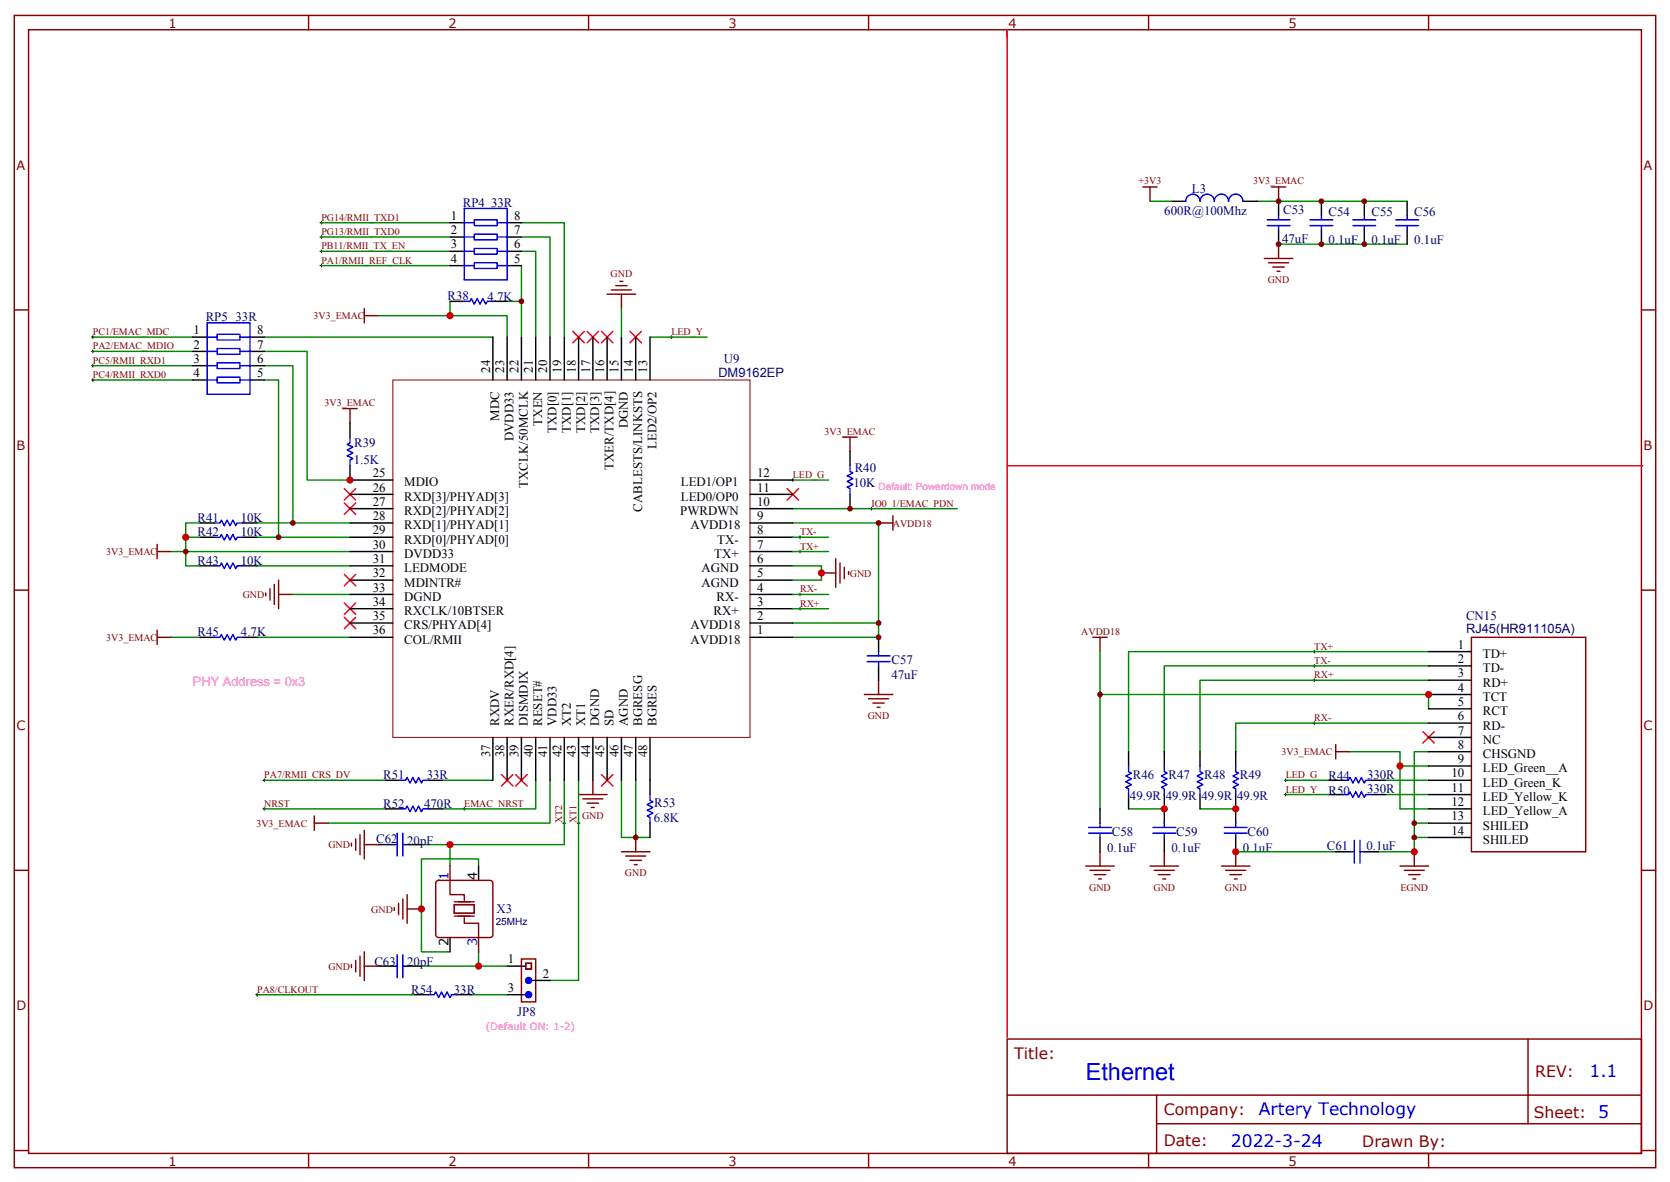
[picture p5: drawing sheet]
<svg xmlns="http://www.w3.org/2000/svg" width="412mm" height="292mm" viewBox="0 0 412 292" stroke-linecap="round" stroke-linejoin="round" font-family="sans-serif">
<g fill="none" stroke="#800000" stroke-width=".35">
<path d="M282.2 46.1h3.5M284 46.1v3.6M314 46.1h3.5M315.7 46.1v3.6M90 76.1v3.6M90 77.9h3.5M149.9 72.6h7.1M151 71.5h4.9M152 70.5h2.9M153.1 69.4h.7M153.5 72.6v3.5M312.2 63.8h7.1"/>
<path d="M313.3 64.8h4.9M314.3 65.9h2.8M315.4 67h.7M315.7 60.3v3.5M84.7 100.8h3.5M86.4 100.8v3.6M208.1 107.9h3.6M209.9 107.9v3.5M38.8 136.1h3.5M38.8 134.3v3.6M206.4 137.9v7M207.4 138.9v5"/>
<path d="M208.5 140v2.8M217 129h3.5M220.5 127.3v3.5M38.8 157.3h3.5M38.8 155.5v3.5M65.6 146.3v.7M66.7 145.3v2.8M67.7 144.2v5M68.8 143.2v7M68.8 146.7h3.5M202.8 141.4h3.6M209.5 141v.7"/>
<path d="M269.9 157.3h3.5M271.6 157.3v3.5M363.4 157.3h28.2v52.9h-28.2zM213.4 171.4h7.1M214.5 172.4h4.9M215.5 173.5h2.9M216.6 174.6h.7M217 167.9v3.5M142.9 196.1h7M143.9 197.1h5M145 198.2h2.8M146 199.2h.8"/>
<path d="M146.4 192.5v3.6M329.8 185.5h3.6M329.8 183.7v3.6M77.6 201.4v3.5M77.6 203.1h3.5M86.8 208.1v.7M87.8 207v2.8M88.9 206v4.9M90 208.4h3.5M90 204.9v7M153.5 210.2h7M154.5 211.2h5"/>
<path d="M155.6 212.3h2.8M156.6 213.4h.7M157 206.7v3.5M268.1 213.7h7.1M269.2 214.8h4.9M270.2 215.8h2.8M271.3 216.9h.7M271.6 210.2v3.5M284 213.7h7M285 214.8h5M286.1 215.8h2.8M287.2 216.9h.7"/>
<path d="M287.5 210.2v3.5M301.6 213.7h7.1M302.7 214.8h4.9M303.7 215.8h2.9M304.8 216.9h.7M305.2 210.2v3.5M345.7 213.7h7.1M346.8 214.8h4.9M347.8 215.8h2.9M348.9 216.9h.7M349.2 210.2v3.5M86.8 238.1v.7"/>
<path d="M87.8 237v2.8M88.9 235.9v5M90 234.9v7M90 238.4h3.5M97.4 223.9v.7M98.4 222.9v2.8M99.5 221.8v5M100.5 224.3h3.6M100.5 220.8v7M128.8 236.6h3.5v10.6h-3.5zM129.8 237.7h1.4v1.4h-1.4z"/>
</g>
<g fill="none" stroke="#000" stroke-width=".25">
<path d="M79 58.5h.7M79 55h.7M79.4 54.6v.7M79.4 58.1v.7M79 62h.7M79 65.5h.7M79.4 61.7v.7M79.4 65.2v.7M22.6 83.2h.7M22.6 86.7h.7M22.6 93.8h.7M22.6 90.2h.7"/>
<path d="M22.9 82.8v.7M22.9 86.4v.7M22.9 89.9v.7M22.9 93.4v.7M165.5 83.2h.7M165.8 82.8v.7M195.4 118.5h.7M195.8 118.1v.7M197.2 136.1h.7M197.2 132.6h.7M197.6 132.2v.7M197.6 135.7v.8"/>
<path d="M214.8 125.5h.7M215.2 125.2v.7M197.2 150.2h.7M197.2 146.7h.7M197.6 146.3v.7M197.6 149.9v.7M324.2 160.8h.7M324.2 164.3h.7M324.2 178.4h.7M324.2 167.9h.7M324.6 160.4v.7M324.6 164v.7"/>
<path d="M324.6 167.5v.7M324.6 178.1v.7M64.9 192.5h.7M64.9 199.6h.7M65.3 192.2v.7M65.3 199.2v.8M114.3 199.6h.7M114.7 199.2v.8M317.1 196.1h.8M317.1 192.5h.8M317.5 192.2v.7M317.5 195.7v.7"/>
<path d="M139 203.1h.7M139.3 202.8v.7M142.5 203.1h.7M142.9 202.8v.7M63.1 245.5h.8M63.5 245.1v.7"/>
</g>
<g fill="none" stroke="#f00" stroke-width=".35">
<path d="M248.7 9.1v-1.8v248.7M141.5 81.8l2.8 2.8M144.3 81.8l-2.8 2.8M145 81.8l2.8 2.8M147.8 81.8l-2.8 2.8M148.5 81.8l2.8 2.8M151.3 81.8l-2.8 2.8M155.6 81.8l2.8 2.8M158.4 81.8l-2.8 2.8M248.7 114.9h157M85 120.6l2.8 2.8M85 124.1l2.8 2.8"/>
<path d="M87.8 120.6l-2.8 2.8M87.8 124.1l-2.8 2.8M194.4 120.6l2.8 2.8M197.2 120.6l-2.8 2.8M85 141.7l2.8 2.9M85 148.8l2.8 2.8M85 152.3l2.8 2.9M87.8 152.3l-2.8 2.9M87.8 141.7l-2.8 2.9M87.8 148.8l-2.8 2.8M123.8 191.1l2.8 2.9M126.6 191.1l-2.8 2.9"/>
<path d="M127.4 191.1l2.8 2.9M130.2 191.1l-2.8 2.9M148.5 191.1l2.8 2.9M151.3 191.1l-2.8 2.9M351.4 180.6l2.8 2.8M354.2 180.6l-2.8 2.8"/>
</g>
<g fill="none" stroke="#008700" stroke-width=".35">
<path d="M79.4 58.5h31.7M79.4 55h31.7M128.8 55h10.5v28.2M128.8 58.5h7v24.7M284 49.7h5.3M310.4 49.7h37.1M79.4 65.5h31.7M79.4 62h31.7M93.5 77.9h31.7v5.3M111.1 74.4v3.5M128.8 62h3.5v21.2M128.8 65.5v8.9h-3.6"/>
<path d="M128.8 74.4v8.8M153.5 76.1v7.1M315.7 60.3h31.8M22.9 83.2h24.7M22.9 90.2h24.7M22.9 93.8h24.7M22.9 86.7h24.7M65.3 86.7h10.5v31.8h10.6M65.3 90.2h7v38.8M65.3 93.8h3.5v38.8M65.3 83.2h56.4M160.5 83.2h14.1"/>
<path d="M195.8 118.5h8.8M42.3 136.1h44.1M45.9 132.6h3.5M49.4 129h-3.5v10.6h3.5M63.5 132.6h22.9M63.5 129h22.9M63.5 139.6h22.9M195.8 125.5h40.6M195.8 139.6h7v3.6h-7M195.8 136.1h8.8M195.8 132.6h8.8M195.8 129h21.2v24.7"/>
<path d="M42.3 157.3h7.1M63.5 157.3h22.9M72.3 146.7h14.1M195.8 153.7h21.2v3.6h-21.2M195.8 146.7h8.8M195.8 150.2h8.8M271.6 171.4v28.2M271.6 160.8v10.6h81.2v3.5M352.8 164.3h-65.3v21.2M352.8 178.4h-47.6v7.1M352.8 167.9h-56.5v17.6M352.8 160.8h-74.1v24.7"/>
<path d="M65.3 192.5h29.9M65.3 199.6h29.9M109.4 192.5h12.3M132.3 192.5v7.1h-22.9M135.8 192.5v10.6h-54.7M139.3 192.5v15.9h-35.2M142.9 192.5v49.4h-7.1M153.5 192.5v14.2h3.5M157 192.5v14.2h3.5M278.7 199.6h8.8M296.3 199.6h8.9M317.5 192.5h10.6"/>
<path d="M317.5 196.1h10.6M333.4 185.5h12.3v3.5h7.1M342.2 192.5h10.6M342.2 196.1h10.6M345.7 189v10.6h7.1M352.8 185.5h-3.6v21.2h3.6M111.1 208.4v5.3M118.2 213.7v-1.8h-14.1v23h7M305.2 210.2h24.6M349.2 206.7v3.5h-8.8M349.2 203.1h3.6M104.1 238.4h21.1"/>
<path d="M118.2 234.9v3.5M63.5 245.5h38.8M116.4 245.5h8.8"/>
</g>
<g fill="none" stroke="#000" stroke-width=".35">
<path d="M111.1 55h3.6M111.1 58.5h3.6M125.2 55h3.6M125.2 58.5h3.6M289.3 49.7h3.5M306.9 49.7h3.5M315.7 49.7v3.5M315.7 56.7v3.6M326.3 49.7v3.5M326.3 56.7v3.6M336.9 49.7v3.5M336.9 56.7v3.6"/>
<path d="M347.5 49.7v3.5M347.5 56.7v3.6M111.1 62h3.6M111.1 65.5h3.6M111.1 74.4h3.6M121.7 74.4h3.5M125.2 62h3.6M125.2 65.5h3.6M47.6 83.2h3.6M47.6 86.7h3.6M47.6 90.2h3.6M47.6 93.8h3.6"/>
<path d="M61.7 83.2h3.6M61.7 86.7h3.6M61.7 90.2h3.6M61.7 93.8h3.6M121.7 83.2v10.6M125.2 83.2v10.6M128.8 83.2v10.6M132.3 83.2v10.6M135.8 83.2v10.6M139.3 83.2v10.6M142.9 83.2v10.6M146.4 83.2v10.6"/>
<path d="M149.9 83.2v10.6M153.5 83.2v10.6M157 83.2v10.6M160.5 83.2v10.6M86.4 104.4v3.5M86.4 114.9v3.6h10.6M185.2 118.5h10.6M209.9 111.4v3.5M49.4 132.6h3.5M49.4 139.6h3.5M49.4 129h3.5M60 132.6h3.5"/>
<path d="M60 139.6h3.5M60 129h3.5M86.4 132.6h10.6M86.4 139.6h10.6M86.4 129h10.6M86.4 136.1h10.6M86.4 125.5h10.6M86.4 122h10.6M185.2 132.6h10.6M185.2 139.6h10.6M185.2 129h10.6M185.2 136.1h10.6"/>
<path d="M185.2 125.5h10.6M185.2 122h10.6M209.9 122v3.5M49.4 157.3h3.5M60 157.3h3.5M86.4 157.3h10.6M86.4 153.7h10.6M86.4 150.2h10.6M86.4 146.7h10.6M86.4 143.2h10.6M185.2 157.3h10.6M185.2 153.7h10.6"/>
<path d="M185.2 150.2h10.6M185.2 146.7h10.6M185.2 143.2h10.6M217 157.3v3.5M217 164.3v3.6M352.8 160.8h10.6M352.8 164.3h10.6M352.8 167.9h10.6M352.8 171.4h10.6M352.8 174.9h10.6M352.8 178.4h10.6M95.2 192.5h3.6"/>
<path d="M95.2 199.6h3.6M105.8 192.5h3.6M105.8 199.6h3.6M121.7 182v10.5M125.2 182v10.5M128.8 182v10.5M132.3 182v10.5M135.8 182v10.5M139.3 182v10.5M142.9 182v10.5M146.4 182v10.5M149.9 182v10.5"/>
<path d="M153.5 182v10.5M157 182v10.5M160.5 182v14.1M271.6 199.6v3.5M278.7 185.5v3.5M278.7 196.1v3.5M287.5 185.5v3.5M287.5 196.1v7M296.3 185.5v3.5M296.3 196.1v3.5M305.2 185.5v3.5M305.2 196.1v7"/>
<path d="M328.1 196.1h3.5M328.1 192.5h3.5M338.7 196.1h3.5M338.7 192.5h3.5M352.8 196.1h10.6M352.8 192.5h10.6M352.8 199.6h10.6M352.8 182h10.6M352.8 185.5h10.6M352.8 189h10.6M93.5 208.4h3.5M100.5 208.4h3.6"/>
<path d="M118.2 213.7v3.5M160.5 203.1v3.6M271.6 206.7v3.5M287.5 206.7v3.5M305.2 206.7v3.5M329.8 210.2h3.6M336.9 210.2h3.5M352.8 203.1h10.6M352.8 206.7h10.6M93.5 238.4h3.5M100.5 238.4h3.6M111.1 231.4v3.5"/>
<path d="M125.2 238.4h3.6M102.3 245.5h3.5M112.9 245.5h3.5M125.2 245.5h3.6M132.3 241.9h3.5"/>
</g>
<g fill="none" stroke="#00f" stroke-width=".35">
<path d="M114.7 51.4h10.5v17.7h-10.5zM114.7 55h2.4M114.7 58.5h2.4M117.1 54.3h5.7v1.4h-5.7zM117.1 57.8h5.7v1.4h-5.7zM122.8 55h2.4M122.8 58.5h2.4M292.8 49.7a1.76 1.76 0 0 1 1.8-1.8 1.76 1.76 0 0 1 1.7 1.8 1.76 1.76 0 0 1 1.8-1.8 1.76 1.76 0 0 1 1.8 1.8 1.76 1.76 0 0 1 1.7-1.8 1.76 1.76 0 0 1 1.8 1.8 1.76 1.76 0 0 1 1.8-1.8 1.76 1.76 0 0 1 1.7 1.8M312.9 54.3h5.7M312.9 55.7h5.7M315.7 53.2v1.1M315.7 55.7v1"/>
<path d="M323.5 54.3h5.6M323.5 55.7h5.6M326.3 53.2v1.1M326.3 55.7v1M334.1 54.3h5.6M334.1 55.7h5.6M336.9 53.2v1.1M336.9 55.7v1M344.7 54.3h5.6M344.7 55.7h5.6M347.5 53.2v1.1M347.5 55.7v1"/>
<path d="M51.2 79.7h10.5v17.6h-10.5zM114.7 74.4h1.4l.3-.7 .7 1.4 .7-1.4 .7 1.4 .7-1.4 .7 1.4 .4-.7h1.4M114.7 62h2.4M114.7 65.5h2.4M117.1 61.3h5.7v1.4h-5.7zM117.1 64.8h5.7v1.5h-5.7zM122.8 62h2.4M122.8 65.5h2.4M51.2 83.2h2.4M51.2 86.7h2.4M51.2 90.2h2.4M51.2 93.8h2.4"/>
<path d="M53.6 82.5h5.7v1.4h-5.7zM53.6 86h5.7v1.4h-5.7zM53.6 89.5h5.7v1.4h-5.7zM53.6 93.1h5.7v1.4h-5.7zM59.3 83.2h2.4M59.3 86.7h2.4M59.3 90.2h2.4M59.3 93.8h2.4M86.4 107.9v1.4l-.7 .3 1.4 .7-1.4 .8 1.4 .7-1.4 .7 1.4 .7-.7 .3v1.4M209.9 114.9v1.4l.7 .4-1.4 .7 1.4 .7-1.4 .7 1.4 .7-1.4 .7 .7 .4v1.4M52.9 132.6h1.4l.4-.7 .7 1.4 .7-1.4 .7 1.4 .7-1.4 .7 1.4 .4-.7h1.4M52.9 139.6h1.4l.4-.7 .7 1.4 .7-1.4 .7 1.4 .7-1.4 .7 1.4 .4-.7h1.4"/>
<path d="M52.9 129h1.4l.4-.7 .7 1.5 .7-1.5 .7 1.5 .7-1.5 .7 1.5 .4-.8h1.4M52.9 157.3h1.4l.4-.7 .7 1.4 .7-1.4 .7 1.4 .7-1.4 .7 1.4 .4-.7h1.4M214.1 163.3h5.7M214.1 161.9h5.7M217 160.8v1.1M217 163.3v1M98.8 192.5h1.4l.3-.7 .7 1.5 .8-1.5 .7 1.5 .7-1.5 .7 1.5 .3-.8h1.4M98.8 199.6h1.4l.3-.7 .7 1.4 .8-1.4 .7 1.4 .7-1.4 .7 1.4 .3-.7h1.4M160.5 196.1v1.4l.7 .3-1.4 .7 1.4 .7-1.4 .8 1.4 .7-1.4 .7 .7 .3v1.4M278.7 189v1.4l.7 .4-1.4 .7 1.4 .7-1.4 .7 1.4 .7-1.4 .7 .7 .4v1.4M287.5 189v1.4l.7 .4-1.4 .7 1.4 .7-1.4 .7 1.4 .7-1.4 .7 .7 .4v1.4M296.3 189v1.4l.7 .4-1.4 .7 1.4 .7-1.4 .7 1.4 .7-1.4 .7 .7 .4v1.4"/>
<path d="M305.2 189v1.4l.7 .4-1.5 .7 1.5 .7-1.5 .7 1.5 .7-1.5 .7 .8 .4v1.4M331.6 196.1h1.4l.4-.7 .7 1.4 .7-1.4 .7 1.4 .7-1.4 .7 1.4 .4-.7h1.4M331.6 192.5h1.4l.4-.7 .7 1.5 .7-1.5 .7 1.5 .7-1.5 .7 1.5 .4-.8h1.4M97 208.4h1.1M98.1 205.6v5.6M99.5 205.6v5.6M99.5 208.4h1M268.8 204.2h5.7M268.8 205.6h5.7M271.6 203.1v1.1M271.6 205.6v1.1M284.7 204.2h5.6"/>
<path d="M284.7 205.6h5.6M287.5 203.1v1.1M287.5 205.6v1.1M302.3 204.2h5.7M302.3 205.6h5.7M305.2 203.1v1.1M305.2 205.6v1.1M333.4 210.2h1M334.4 207.4v5.6M335.8 207.4v5.6M335.8 210.2h1.1M97 238.4h1.1"/>
<path d="M98.1 235.6v5.6M99.5 238.4h1M99.5 235.6v5.6M128.8 238.4h1M105.8 245.5h1.4l.4-.7 .7 1.4 .7-1.4 .7 1.4 .7-1.4 .7 1.4 .4-.7h1.4M128.8 245.5h1M131.2 241.9h1.1"/>
<circle cx="130.5" cy="245.5" r=".71"/>
<circle cx="130.5" cy="241.9" r=".71"/>
</g>
<g fill="#00f" stroke="#00f" stroke-width=".35">
<circle cx="130.5" cy="241.9" r=".71"/>
<circle cx="130.5" cy="245.5" r=".71"/>
</g>
<g fill="none" stroke="#870000" stroke-width=".35">
<path d="M3.5 3.8h405.4v284.3h-405.4zM7.1 7.3h398.2v277.3h-398.2zM76.2 3.8v3.5M145.3 3.8v3.5M214.5 3.8v3.5M283.6 3.8v3.5M352.8 3.8v3.5M3.5 76.5h3.6M405.3 76.5h3.6M3.5 145.6h3.6M405.3 145.6h3.6M3.5 214.8h3.6"/>
<path d="M107.8 217.4l.5-.2h12.7a.71 .71 0 0 1 .7 .7v12.7a.76 .76 0 0 1-.7 .8h-12.7a.76 .76 0 0 1-.7-.8v-12.7zM111.1 213.7v3.5M405.3 214.8h3.6M118.2 231.4v3.5M248.7 256.4h156.6v28.2h-156.6zM377.3 256.4v20.9M248.7 270.2h156.5M285.6 277.3h119.6M285.6 270.2v14.2M3.5 283.9h3.6M76.2 284.6v3.5M145.3 284.6v3.5"/>
<path d="M214.5 284.6v3.5M283.6 284.6v3.5M352.8 284.6v3.5M405.3 283.9h3.6"/>
</g>
<path d="M97 93.8h88.2v88.2h-88.2z" fill="none" stroke="#800000" stroke-width=".25"/>
<path d="M111.1 217.2v3.6h3.6v1.4M112.2 223.2h4.9v2.2h-4.9zM112.2 222.5h4.9M112.2 226.1h4.9M114.7 226.4v1.4h3.5v3.6" fill="none" stroke="#870012" stroke-width=".35"/>
<g fill="#800000">
<circle cx="315.7" cy="60.3" r=".71"/>
<circle cx="315.7" cy="49.7" r=".71"/>
<circle cx="326.3" cy="60.3" r=".71"/>
<circle cx="326.3" cy="49.7" r=".71"/>
<circle cx="336.9" cy="60.3" r=".71"/>
<circle cx="336.9" cy="49.7" r=".71"/>
<circle cx="45.9" cy="136.1" r=".71"/>
<circle cx="68.8" cy="132.6" r=".71"/>
<circle cx="72.3" cy="129" r=".71"/>
<circle cx="128.8" cy="74.4" r=".71"/>
<circle cx="157" cy="206.7" r=".71"/>
<circle cx="209.9" cy="125.5" r=".71"/>
<circle cx="217" cy="157.3" r=".71"/>
<circle cx="217" cy="153.7" r=".71"/>
<circle cx="217" cy="129" r=".71"/>
<circle cx="349.3" cy="203.1" r=".71"/>
</g>
<g fill="#c00">
<circle cx="305.2" cy="199.6" r=".88"/>
<circle cx="305.2" cy="210.2" r=".88"/>
<circle cx="86.4" cy="118.5" r=".88"/>
<circle cx="345.7" cy="189" r=".88"/>
</g>
<circle cx="349.3" cy="206.7" r=".71" fill="#800000"/>
<g fill="#c00">
<circle cx="45.9" cy="132.6" r=".88"/>
<circle cx="202.8" cy="141.4" r=".88"/>
<circle cx="349.3" cy="210.2" r=".88"/>
<circle cx="287.5" cy="199.6" r=".88"/>
<circle cx="352.8" cy="171.4" r=".88"/>
</g>
<circle cx="271.6" cy="171.4" r=".71" fill="#800000"/>
<g fill="#c00">
<circle cx="104.1" cy="224.3" r=".88"/>
<circle cx="118.2" cy="238.4" r=".88"/>
<circle cx="111.1" cy="208.4" r=".88"/>
<circle cx="111.1" cy="77.9" r=".88"/>
</g>
<text font-size="5.8" fill="#00f" x="268.1" y="266.6">Ethernet</text>
<g font-size="4.2" fill="#00f">
<text x="392.5" y="265.7">1.1</text>
<text x="310.9" y="275.2">Artery Technology</text>
<text x="304" y="283">2022-3-24</text>
</g>
<g font-size="3.9" fill="#800">
<text x="250.5" y="261.4">Title:</text>
<text x="379.1" y="265.7">REV:</text>
<text x="287.4" y="275.2">Company:</text>
<text x="378.7" y="275.8">Sheet: 5</text>
<text x="287.4" y="282.9">Date:</text>
<text x="336.4" y="282.9">Drawn By:</text>
</g>
<g font-size="3.2" fill="#800">
<text x="41.6" y="6.8">1</text>
<text x="110.8" y="6.8">2</text>
<text x="179.9" y="6.8">3</text>
<text x="249.1" y="6.8">4</text>
<text x="318.2" y="6.8">5</text>
<text x="4.1" y="41.9">A</text>
<text x="405.9" y="41.9">A</text>
<text x="4.1" y="111.1">B</text>
<text x="405.9" y="111.1">B</text>
<text x="4.1" y="180.2">C</text>
<text x="405.9" y="180.2">C</text>
<text x="4.1" y="249.3">D</text>
<text x="405.9" y="249.3">D</text>
<text x="41.6" y="287.6">1</text>
<text x="110.8" y="287.6">2</text>
<text x="179.9" y="287.6">3</text>
<text x="249.1" y="287.6">4</text>
<text x="318.2" y="287.6">5</text>
</g>
<g font-size="3.2" fill="#000080">
<text x="294.3" y="47.6">L3</text>
<text x="114.3" y="51.1">RP4</text>
<text x="121.3" y="51.1">33R</text>
<text x="287.5" y="53.1">600R@100Mhz</text>
<text x="316.9" y="52.9">C53</text>
<text x="328.1" y="53.2">C54</text>
<text x="338.7" y="53.2">C55</text>
<text x="349.2" y="53.2">C56</text>
<text x="316.6" y="59.9">47uF</text>
<text x="328.1" y="60.3">0.1uF</text>
<text x="338.7" y="60.3">0.1uF</text>
<text x="349.2" y="60.3">0.1uF</text>
<text x="110.5" y="74">R38</text>
<text x="120.4" y="74.3">4.7K</text>
<text x="50.8" y="79.3">RP5</text>
<text x="58.2" y="79.3">33R</text>
<text x="178.8" y="89.6">U9</text>
<text x="177.4" y="93">DM9162EP</text>
<text x="87.5" y="110.3">R39</text>
<text x="87.4" y="114.6">1.5K</text>
<text x="211.1" y="116.4">R40</text>
<text x="210.7" y="120.1">10K</text>
<text x="48.8" y="128.7">R41</text>
<text x="59.5" y="128.7">10K</text>
<text x="48.8" y="132.2">R42</text>
<text x="59.5" y="132.2">10K</text>
<text x="48.8" y="139.3">R43</text>
<text x="59.5" y="139.3">10K</text>
<text x="362" y="153">CN15</text>
<text x="48.8" y="156.9">R45</text>
<text x="59.5" y="156.9">4.7K</text>
<text x="362" y="156.2">RJ45(HR911105A)</text>
<text x="220.1" y="167.5">47uF</text>
<text x="220.1" y="164">C57</text>
<text x="94.6" y="192.2">R51</text>
<text x="105.4" y="192.2">33R</text>
<text x="279" y="197.5">49.9R</text>
<text x="279.8" y="192.2">R46</text>
<text x="287.9" y="197.5">49.9R</text>
<text x="288.6" y="192.2">R47</text>
<text x="296.7" y="197.5">49.9R</text>
<text x="297.4" y="192.2">R48</text>
<text x="305.5" y="197.5">49.9R</text>
<text x="306.2" y="192.2">R49</text>
<text x="328.1" y="196.1">R50</text>
<text x="328.1" y="192.5">R44</text>
<text x="337.6" y="195.7">330R</text>
<text x="337.6" y="192.2">330R</text>
<text x="94.6" y="199.3">R52</text>
<text x="104.7" y="199.3">470R</text>
<text x="161.4" y="202.8">6.8K</text>
<text x="161.6" y="199.2">R53</text>
<text x="92.9" y="208.1">C62</text>
<text x="100.5" y="208.4">20pF</text>
<text x="274.6" y="206.3">C58</text>
<text x="290.4" y="206.3">C59</text>
<text x="308.1" y="206.3">C60</text>
<text x="327.7" y="209.9">C61</text>
<text x="337.4" y="209.9">0.1uF</text>
<text x="273.4" y="210.2">0.1uF</text>
<text x="289.3" y="210.2">0.1uF</text>
<text x="306.9" y="210.2">0.1uF</text>
<text x="92.4" y="238.3">C63</text>
<text x="100.5" y="238.4">20pF</text>
<text x="101.5" y="245.4">R54</text>
<text x="112.1" y="245.4">33R</text>
<text x="127.7" y="250.8">JP8</text>
</g>
<g font-size="3.2">
<text x="111.3" y="57.8">2</text>
<text x="111.3" y="54.3">1</text>
<text x="127" y="54.3">8</text>
<text x="127" y="57.8">7</text>
<text x="111.3" y="61.3">3</text>
<text x="111.3" y="64.8">4</text>
<text x="127" y="61.3">6</text>
<text x="127" y="64.8">5</text>
<text x="47.8" y="82.5">1</text>
<text x="63.5" y="82.5">8</text>
<text x="47.8" y="86">2</text>
<text x="47.8" y="89.5">3</text>
<text x="63.5" y="86">7</text>
<text x="63.5" y="89.5">6</text>
<text x="47.8" y="93.1">4</text>
<text x="63.5" y="93.1">5</text>
<text x="121" y="92" transform="rotate(-90 121 92)">24</text>
<text x="124.5" y="92" transform="rotate(-90 124.5 92)">23</text>
<text x="128.1" y="92" transform="rotate(-90 128.1 92)">22</text>
<text x="131.6" y="92" transform="rotate(-90 131.6 92)">21</text>
<text x="135.1" y="92" transform="rotate(-90 135.1 92)">20</text>
<text x="138.6" y="92" transform="rotate(-90 138.6 92)">19</text>
<text x="142.2" y="92" transform="rotate(-90 142.2 92)">18</text>
<text x="145.7" y="92" transform="rotate(-90 145.7 92)">17</text>
<text x="149.2" y="92" transform="rotate(-90 149.2 92)">16</text>
<text x="152.8" y="92" transform="rotate(-90 152.8 92)">15</text>
<text x="156.3" y="92" transform="rotate(-90 156.3 92)">14</text>
<text x="159.8" y="92" transform="rotate(-90 159.8 92)">13</text>
<text x="123.3" y="103.8" transform="rotate(-90 123.3 103.8)">MDC</text>
<text x="133.9" y="105" transform="rotate(-90 133.9 105)">TXEN</text>
<text x="137.4" y="106.8" transform="rotate(-90 137.4 106.8)">TXD[0]</text>
<text x="140.9" y="106.8" transform="rotate(-90 140.9 106.8)">TXD[1]</text>
<text x="144.5" y="106.8" transform="rotate(-90 144.5 106.8)">TXD[2]</text>
<text x="148" y="106.8" transform="rotate(-90 148 106.8)">TXD[3]</text>
<text x="155" y="105.7" transform="rotate(-90 155 105.7)">DGND</text>
<text x="126.8" y="108.9" transform="rotate(-90 126.8 108.9)">DVDD33</text>
<text x="162.1" y="110.8" transform="rotate(-90 162.1 110.8)">LED2/OP2</text>
<text x="92.1" y="117.8">25</text>
<text x="151.5" y="115.9" transform="rotate(-90 151.5 115.9)">TXER/TXD[4]</text>
<text x="187" y="117.8">12</text>
<text x="92.1" y="121.3">26</text>
<text x="92.1" y="124.8">27</text>
<text x="99.8" y="120.1">MDIO</text>
<text x="99.8" y="123.6">RXD[3]/PHYAD[3]</text>
<text x="130.4" y="120.3" transform="rotate(-90 130.4 120.3)">TXCLK/50MCLK</text>
<text x="168.1" y="123.6">LED0/OP0</text>
<text x="168.1" y="120.1">LED1/OP1</text>
<text x="187" y="121.3">11</text>
<text x="187" y="124.8">10</text>
<text x="92.1" y="128.3">28</text>
<text x="92.1" y="131.9">29</text>
<text x="99.8" y="127.1">RXD[2]/PHYAD[2]</text>
<text x="99.8" y="130.6">RXD[1]/PHYAD[1]</text>
<text x="158.6" y="126.2" transform="rotate(-90 158.6 126.2)">CABLESTS/LINKSTS</text>
<text x="168" y="127.1">PWRDWN</text>
<text x="170.5" y="130.6">AVDD18</text>
<text x="187" y="131.9">8</text>
<text x="187" y="128.3">9</text>
<text x="92.1" y="135.4">30</text>
<text x="99.8" y="134.2">RXD[0]/PHYAD[0]</text>
<text x="99.8" y="137.7">DVDD33</text>
<text x="176.4" y="137.7">TX+</text>
<text x="177.1" y="134.2">TX-</text>
<text x="187" y="135.4">7</text>
<text x="92.1" y="138.9">31</text>
<text x="92.1" y="142.5">32</text>
<text x="99.8" y="141.2">LEDMODE</text>
<text x="173.2" y="141.2">AGND</text>
<text x="187" y="142.5">5</text>
<text x="187" y="138.9">6</text>
<text x="92.1" y="146">33</text>
<text x="92.1" y="149.5">34</text>
<text x="99.8" y="144.7">MDINTR#</text>
<text x="99.8" y="148.3">DGND</text>
<text x="173.2" y="144.7">AGND</text>
<text x="177" y="148.3">RX-</text>
<text x="187" y="149.5">3</text>
<text x="187" y="146">4</text>
<text x="92.1" y="153">35</text>
<text x="99.8" y="151.8">RXCLK/10BTSER</text>
<text x="99.8" y="155.3">CRS/PHYAD[4]</text>
<text x="170.5" y="155.3">AVDD18</text>
<text x="176.2" y="151.8">RX+</text>
<text x="187" y="153">2</text>
<text x="92.1" y="156.6">36</text>
<text x="99.8" y="158.9">COL/RMII</text>
<text x="170.5" y="158.9">AVDD18</text>
<text x="187" y="156.6">1</text>
<text x="360" y="160.1">1</text>
<text x="360" y="163.6">2</text>
<text x="360" y="167.1">3</text>
<text x="366.2" y="162.4">TD+</text>
<text x="366.2" y="165.9">TD-</text>
<text x="360" y="170.7">4</text>
<text x="366.2" y="169.4">RD+</text>
<text x="366.2" y="173">TCT</text>
<text x="123.3" y="179.1" transform="rotate(-90 123.3 179.1)">RXDV</text>
<text x="126.8" y="179.1" transform="rotate(-90 126.8 179.1)">RXER/RXD[4]</text>
<text x="130.4" y="179.1" transform="rotate(-90 130.4 179.1)">DISMDIX</text>
<text x="133.9" y="179.1" transform="rotate(-90 133.9 179.1)">RESET#</text>
<text x="137.4" y="179.1" transform="rotate(-90 137.4 179.1)">VDD33</text>
<text x="140.9" y="179.1" transform="rotate(-90 140.9 179.1)">XT2</text>
<text x="144.5" y="179.1" transform="rotate(-90 144.5 179.1)">XT1</text>
<text x="148" y="179.1" transform="rotate(-90 148 179.1)">DGND</text>
<text x="151.5" y="179.1" transform="rotate(-90 151.5 179.1)">SD</text>
<text x="155" y="179.1" transform="rotate(-90 155 179.1)">AGND</text>
<text x="158.6" y="179.1" transform="rotate(-90 158.6 179.1)">BGRESG</text>
<text x="162.1" y="179.1" transform="rotate(-90 162.1 179.1)">BGRES</text>
<text x="360" y="174.2">5</text>
<text x="360" y="177.7">6</text>
<text x="366.2" y="176.5">RCT</text>
<text x="360" y="181.3">7</text>
<text x="360" y="184.8">8</text>
<text x="366.2" y="180">RD-</text>
<text x="366.2" y="183.6">NC</text>
<text x="121" y="186.9" transform="rotate(-90 121 186.9)">37</text>
<text x="124.5" y="186.9" transform="rotate(-90 124.5 186.9)">38</text>
<text x="128.1" y="186.9" transform="rotate(-90 128.1 186.9)">39</text>
<text x="131.6" y="186.9" transform="rotate(-90 131.6 186.9)">40</text>
<text x="135.1" y="186.9" transform="rotate(-90 135.1 186.9)">41</text>
<text x="138.6" y="186.9" transform="rotate(-90 138.6 186.9)">42</text>
<text x="142.2" y="186.9" transform="rotate(-90 142.2 186.9)">43</text>
<text x="145.7" y="186.9" transform="rotate(-90 145.7 186.9)">44</text>
<text x="149.2" y="186.9" transform="rotate(-90 149.2 186.9)">45</text>
<text x="152.8" y="186.9" transform="rotate(-90 152.8 186.9)">46</text>
<text x="156.3" y="186.9" transform="rotate(-90 156.3 186.9)">47</text>
<text x="159.8" y="186.9" transform="rotate(-90 159.8 186.9)">48</text>
<text x="358.4" y="191.8">10</text>
<text x="360" y="188.3">9</text>
<text x="366.2" y="187.1">CHSGND</text>
<text x="366.2" y="190.6">LED_Green__A</text>
<text x="358.4" y="195.4">11</text>
<text x="366.2" y="194.1">LED_Green_K</text>
<text x="366.2" y="197.7">LED_Yellow_K</text>
<text x="358.4" y="198.9">12</text>
<text x="358.4" y="202.4">13</text>
<text x="366.2" y="201.2">LED_Yellow_A</text>
<text x="358.4" y="206">14</text>
<text x="366.2" y="204.7">SHILED</text>
<text x="366.2" y="208.2">SHILED</text>
<text x="117.8" y="217.2" transform="rotate(-90 117.8 217.2)">4</text>
<text x="110.8" y="233.4" transform="rotate(-90 110.8 233.4)">2</text>
<text x="125.4" y="237.7">1</text>
<text x="125.4" y="244.8">3</text>
<text x="134.1" y="241.2">2</text>
</g>
<text font-size="3.2" fill="#f0f" x="47.6" y="169.3">PHY Address = 0x3</text>
<g font-size="3.2" fill="#00f">
<text x="110.8" y="217.2" transform="rotate(-90 110.8 217.2)">1</text>
<text x="117.8" y="233.4" transform="rotate(-90 117.8 233.4)">3</text>
</g>
<text font-size="3.2" fill="#009" x="122.6" y="225.2">X3</text>
<g font-size="2.5" fill="#800000">
<text x="281.2" y="45.5">+3V3</text>
<text x="309.4" y="45.5">3V3_EMAC</text>
<text x="79.4" y="58">PG13/RMII_TXD0</text>
<text x="79.4" y="54.5">PG14/RMII_TXD1</text>
<text x="79.4" y="61.5">PB11/RMII_TX_EN</text>
<text x="79.4" y="65.1">PA1/RMII_REF_CLK</text>
<text x="150.8" y="68.4">GND</text>
<text x="313.1" y="69.9">GND</text>
<text x="22.9" y="82.7">PC1/EMAC_MDC</text>
<text x="77.4" y="78.8">3V3_EMAC</text>
<text x="165.8" y="82.7">LED_Y</text>
<text x="22.9" y="86.2">PA2/EMAC_MDIO</text>
<text x="22.9" y="89.7">PC5/RMII_RXD1</text>
<text x="22.9" y="93.3">PC4/RMII_RXD0</text>
<text x="80.1" y="100.2">3V3_EMAC</text>
<text x="203.6" y="107.2">3V3_EMAC</text>
<text x="195.8" y="118">LED_G</text>
<text x="215.2" y="125">IO0_1/EMAC_PDN</text>
<text x="220.5" y="130">AVDD18</text>
<text x="26.2" y="137.1">3V3_EMAC</text>
<text x="197.6" y="135.6">TX+</text>
<text x="197.6" y="132.1">TX-</text>
<text x="209.9" y="142.3">GND</text>
<text x="59.9" y="147.6">GND</text>
<text x="197.6" y="149.7">RX+</text>
<text x="197.6" y="146.2">RX-</text>
<text x="26.2" y="158.2">3V3_EMAC</text>
<text x="267" y="156.6">AVDD18</text>
<text x="324.6" y="160.3">TX+</text>
<text x="324.6" y="163.8">TX-</text>
<text x="324.6" y="167.4">RX+</text>
<text x="214.3" y="177.4">GND</text>
<text x="324.6" y="177.9">RX-</text>
<text x="316.5" y="186.4">3V3_EMAC</text>
<text x="65.3" y="192.1">PA7/RMII_CRS_DV</text>
<text x="317.5" y="195.6">LED_Y</text>
<text x="317.5" y="192.1">LED_G</text>
<text x="65.3" y="199.1">NRST</text>
<text x="114.7" y="199.1">EMAC_NRST</text>
<text x="138.9" y="203.1" transform="rotate(-90 138.9 203.1)">XT2</text>
<text x="142.4" y="203.1" transform="rotate(-90 142.4 203.1)">XT1</text>
<text x="143.7" y="202.1">GND</text>
<text x="63.3" y="204">3V3_EMAC</text>
<text x="81.1" y="209.4">GND</text>
<text x="154.3" y="216.3">GND</text>
<text x="269" y="219.8">GND</text>
<text x="284.8" y="219.8">GND</text>
<text x="302.5" y="219.8">GND</text>
<text x="345.8" y="219.8">EGND</text>
<text x="91.7" y="225.2">GND</text>
<text x="81.1" y="239.4">GND</text>
<text x="63.5" y="245">PA8/CLKOUT</text>
</g>
<g font-size="2.5" fill="#f0f">
<text x="217" y="120.9">Default: Powerdown mode</text>
<text x="119.9" y="254.3">(Default ON: 1-2)</text>
</g>
<text font-size="2.5" fill="#000080" x="122.4" y="228.2">25MHz</text>
</svg>
